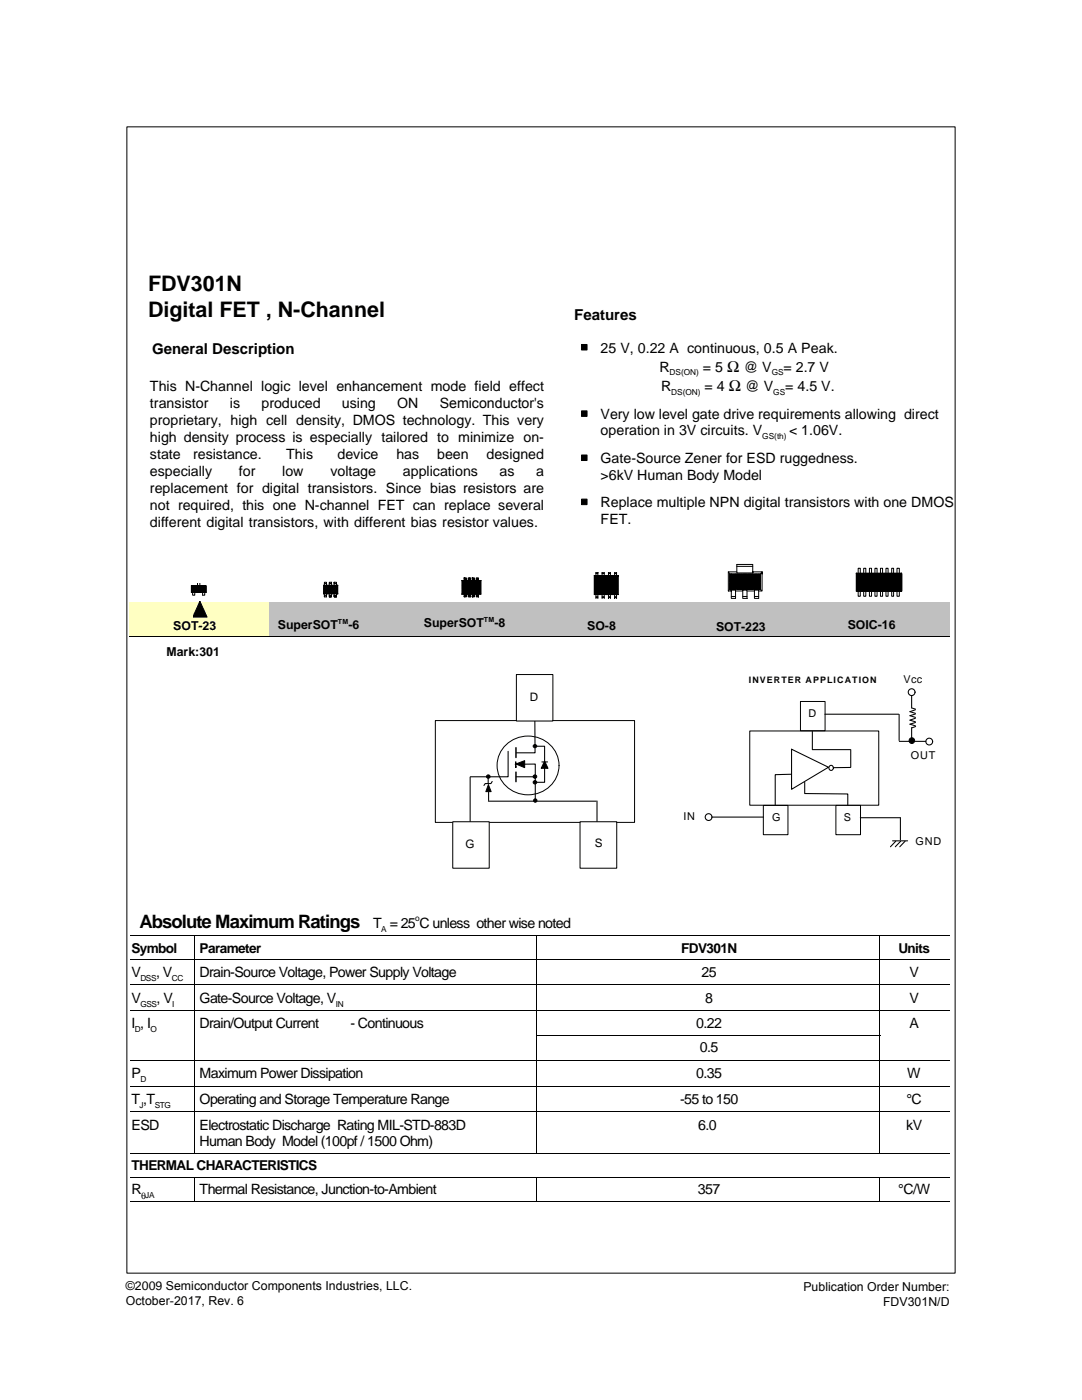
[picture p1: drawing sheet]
<svg xmlns="http://www.w3.org/2000/svg" width="216mm" height="279mm" viewBox="0 0 216 279" stroke-linecap="round" stroke-linejoin="round" font-family="sans-serif">
<path d="M25.8 120.1h27.9v7h-27.9z" fill="#ffffc2"/>
<g fill="#c0c0c0">
<path d="M53.7 120.1h26.9v7h-26.9z"/>
<path d="M80.6 120.1h27v7h-27z"/>
<path d="M107.5 120.1h27v7h-27z"/>
<path d="M134.4 120.1h27v7h-27z"/>
<path d="M161.3 120.1h28.3v7h-28.3z"/>
</g>
<g fill="none" stroke="#000" stroke-width=".2">
<path d="M25.3 25.3h165.3v228.8h-165.3zM38.2 117.2l1 1M38.4 118.2v.6h.5v-.6M39.4 116.3v.6M39.9 116.3v.6M40.4 118.2v.6h.5v-.6M41.1 118.2h-2.9v-1.3h2.9v1.3v-1.3h-2.9v1.3h2.9M41.1 118.1l-1.2-1.2-1.2 1.3-.5-.5 .7-.8 1.1 1.3 1.1-1.1-.1-.2-1.2 1.3-1.1-1.3-.5 .4 .7 .9 1.3-1.3 .9 1-.2 .3-1.2-1.3-1.2 1.3-.3-.3 .9-1 1.2 1.3 .8-.9-.3-.4-1.2 1.3-1.2-1.3-.2 .2v-.1l1.2 1.2 1.1-1.3 .6 .5-.7 .8-1.2-1.3-1 1.1 .1 .2 1.1-1.3 1.2 1.3 .5-.5-.8-.8-1.2 1.3M41.1 116.9h.1M64.6 116.9h2.7l.1 1.6M64.6 116.8h2.8v1.7M64.6 118.2l1.3-1.3 1.4 1.5"/>
<path d="M64.6 117.6l.6-.7 1.5 1.5 .6-.5-1-1-1.5 1.5-.2-.2M64.6 117.3l1.1 1.1 1.4-1.5 .2 .1-1.4 1.4-1.3-1.3 .2-.2 1.5 1.5 1-.9-.5-.6-1.6 1.5-.6-.7M64.6 117.4l.4-.5 1.5 1.5 .8-.8-.8-.7-1.5 1.5-.4-.4 1.1-1.1 1.5 1.5 .1-.2-1.2-1.3-1.5 1.5h2.8M64.6 117.8l.8-.9 1.5 1.5 .4-.3M64.6 116.9l1.4 1.5 1.3-1.2M64.6 118.5h2.8M64.7 116.5h.5M64.7 116.8v-.6h.5v.6M64.7 118.5v.6M65.2 118.5v.6h-.5v-.2h.5M65.7 116.5h.4v-.3v.6M65.7 118.5v.6"/>
<path d="M66.1 118.5v.6h-.4h.4M66.1 118.9h-.4h.4M66.1 116.2h-.4v.6M66.7 118.5v.6h.4h-.4v-.2h.4h-.4M66.7 116.2h.4v.6M67.1 116.5h-.4v-.3v.6M67.1 118.5v.6M67.3 117.3l-.4-.4-1.5 1.5-.8-.9M92.2 115.9h3.8h-3.8v2.6l3.8 .1v-2.7l-.1 2.6M92.2 118.5l3.8 .1M92.6 115.3h.4v.6v-.2h-.4v.2v-.6v.2h.4M93 119h-.4v.1h.4v-.5v.1h-.4v-.1v.5"/>
<path d="M93.4 119h.4v.1v-.5v.1h-.4v-.1v.5h.4M93.8 115.3v.6v-.2h-.4v.2v-.6h.4v.2h-.4M94.2 118.5l1.7-1.7-1-.9-2.7 2.6v-.1l2.5-2.5 1.2 1.2-1.5 1.4-2.2-2.3 .4-.3 2.6 2.6 .7-.8-1.8-1.8-1.9 1.8 .8 .8 2.5-2.6 .4 .3-2.3 2.3-1.4-1.4 1.1-1.2 2.6 2.5-.1 .1-2.7-2.6-.9 .9 1.7 1.7h-.1l2.1-2.1-.6-.5-2.6 2.6-.5-.6 2-2 1.7 1.6-1 1-2.6-2.6-.1 .1 2.5 2.5 1.2-1.2-1.4-1.4-2.3 2.3 .4 .3 2.6-2.6 .7 .8-1.9 1.8h.1l-1.9-1.8 .8-.8 2.6 2.6 .3-.3-2.3-2.3-1.4 1.4 1.2 1.2 2.4-2.6-2.6 2.6-1-1 1.7-1.6 2 2-.5 .6-2.6-2.6-.6 .5 2.1 2.1M94.2 115.3h.5v.6v-.2h-.5v.2v-.6v.2h.5M94.7 119h-.5v.1v-.5v.1h.5v-.1v.5h-.5M95 119h.5v.1v-.5v.1h-.5v-.1v.5h.5M95.5 115.5h-.5v.2h.5v.2v-.6h-.5v.6M118.7 118.6l-.1 .1M118.9 119.1h.4v.2h-.4M118.9 114.2v.7M118.9 118.7v.7M119 118.6l-.3-.3 3.3-3.3 1.2 1.1-2.4 2.5h.1l-2.2-2.2 1.4-1.4 3.1 3.2-.4 .4-3.6-3.6-.5 .5 3.1 3.1 1.4-1.6-2-2-2.5 2.4 1.1 1.2 3.4-3.6-3.6 3.6-.9-1 2.8-2.6 1.7 1.8-1.6 1.8-2.9-2.9 .8-.7 3.6 3.6 .1-.3-3.3-3.3-1.2 1.1 2.5 2.5 2-2.2-1.3-1.4-3.2 3.1 .5 .5 3.6-3.6 .4 .5-2.9 3.1-1.6-1.6 2.1-2 2.4 2.4-1.1 1.2h.2l-3.6-3.6h.2l3.6 3.6h-.2l.9-.9-2.7-2.7-1.8 1.8 1.7 1.8 2.8-2.9-.7-.7-3.6 3.6h-.2l3.6-3.6 .9 .9-2.5 2.7-2-2 1.6-1.6 2.9 2.9-.6 .7-3.6-3.6-.3 .3 3.3 3.3 1.2-1.4-2.2-2.2-2.3 2.2 1.3 1.4 3.2-3.4-.3-.2-3.6 3.6"/>
<path d="M119.3 114.3h-.4v.2h.4M119.3 114.2v.7M119.3 118.7v.7M119.4 118.6l-.7-.7 2.9-2.9 1.6 1.6-1.8 2-2.7-2.7 1-.9 3.5 3.6M120.1 119.1h.5v.2h-.5M120.1 114.2v.7M120.1 118.7v.7M120.6 114.3h-.5v.2h.5M120.6 114.2v.7M120.6 118.7v.7M121.4 114.3h.4v.2h-.4M121.4 119.1h.4v.2h-.4"/>
<path d="M121.4 114.2v.7M121.4 118.7v.7M121.8 114.2v.7M121.8 118.7v.7M122.6 114.3h.4v.2h-.4M122.6 119.1h.4v.2h-.4M122.6 114.2v.7M122.6 118.7v.7M123 114.2v.7M123 118.7v.7M123.4 114.9v3.8l-4.7-.1v-3.6l-.1-.1h4.8l-.2 .1v3.6l.2 .1h-4.8v-3.8l.1 .1h4.7M145.3 114.1v3.8"/>
<path d="M145.3 117.9h.6v-.1v1.6M145.6 117.6l-.3 .3M145.6 114.6l3.1 3h.1l2.9-3h-.2l-3 3-2.9-2.9 .3-.1 3.2 3 2.6-2.7-.4-.3-3 3-2.7-2.7 .5-.3 3.2 3 2.4-2.5-.7-.5-3 3-2.4-2.5 .7-.5 3.1 3h.1l2.2-2.2-.9-.8-3 3-2.2-2.2 .9-.8 3.1 3h.2l1.9-2-1.1-1-3.1 3-1.9-2 1.2-1 3.1 3 1.8-1.7-1.3-1.3-3.1 3-1.7-1.8 1.4-1.2 3.2 3 1.5-1.6-1.5-1.4-3.2 3h.2l-1.6-1.5 1.6-1.5 3.1 3M145.9 119h.9M145.9 117.8h.9v1.6h-.8M146.8 117.9h1.4v-.1h.9v1.6M147 114.1h-1.7l.3 .5M147 113h3.2M148.2 119h.9M148.2 117.8v1.6M148.3 119.4h.8M148.6 117.6l3.1-3v3"/>
<path d="M149.1 117.9h1.4M150.2 114.3h-3.2v-1.7h3.2v1.7v-.2h1.9v.5v-.5l-.4 .5h-6.1v3h6.1l.4 .3h-.7M150.4 117.6l1.3-1.3-1.8-1.7-3 3-1.3-1.3 1.8-1.7 3.1 3h.2l1-1.1-2-1.9-3.1 3-1-1.1 2.1-1.9 3 3h.2l.8-.9-2.2-2.1-3.2 3h.1l-.8-.8 2.3-2.2 3.1 3h.1l.6-.6-2.4-2.4-3.1 3-.6-.6 2.5-2.4 3.2 3 .4-.5-2.7-2.5-3 3-.4-.4 2.7-2.6 3.2 3 .2-.1-3-2.9-3 3-.1-.2 2.9-2.8 3.1 3M150.5 119.4v-1.6h.9v1.6h-.8M150.5 119h.9M152.1 114.2v3.7M170.9 114.4h9v3.6h-9v-3.6v.1h8.9l.1-.1v3.6l-9-.1zM170.9 117.9v.1M171.2 118v1h.5v-1M171.2 114.4v-1h.5v1M172.3 118v1h.5v-1M172.3 114.4v-1h.5v1"/>
<path d="M173.5 114.4v-1h.4v1M173.5 118v1h.4v-1M174.6 114.4v-1h.4v1M174.6 118v1h.4v-1M175.7 118v1h.4v-1M175.7 114.4v-1h.4v1M176.8 118v1h.4v-1M176.8 114.4v-1h.4v1M177.9 118v1h.4v-1M177.9 114.4v-1h.4v1M179 118v1h.5v-1M179 114.4v-1h.5v1"/>
<path d="M25.8 127h163.7M25.9 186.8h163.6M25.9 191.6h163.6M25.9 196.5h163.6M38.9 186.7v43.5M107 186.7v43.5M175.6 186.7v43.5M25.9 201.7h163.6M25.9 211.6h163.6M25.9 216.7h163.6M106.9 206.6h68.7M25.9 221.9h163.6"/>
<path d="M25.9 230.1h163.6M25.9 234.9h163.6M25.9 239.7h163.6M38.9 234.8v5M107 234.8v5M175.6 234.8v5"/>
</g>
<path d="M116 68.7h1.1v1.1h-1.1zM116 82h1.1v1.1h-1.1zM116 90.8h1.1v1.1h-1.1zM116 99.6h1.1v1.1h-1.1z" fill="#000" stroke="#000" stroke-width=".2"/>
<path d="M39.9 120l1.4 3.1h-2.8z" fill-rule="evenodd" fill="#000" stroke="#000" stroke-width=".2"/>
<path d="M171 114.6h8.9v3.3h-8.9z" fill="#000" stroke="#000" stroke-width=".34"/>
<g fill="#fff" stroke="#000" stroke-width=".2">
<path d="M86.9 143.8h39.7v20.3h-39.7z"/>
<path d="M90.3 164h7.3v9.3h-7.3z"/>
</g>
<path d="M93.8 155.1v8.8M97.5 159.9h21.5M101.4 149.9v5.1h-7.5M103 155h3.8M103 152.5h3.8v7.4M106.7 143.8l.1 6.4h-3.8M106.8 148.9h1.9v7.2h-1.9M108.1 152.1h1.2M119.1 159.9v4.1" fill="none" stroke="#000" stroke-width=".21"/>
<path d="M102.9 152.1v.9M103 149.2v2M103 154.1v1.9" fill="none" stroke="#000" stroke-width=".3"/>
<g fill="#000" stroke="#000" stroke-width=".2">
<path d="M108.7 151.9l.6 1.4h-1.3z"/>
<path d="M102.8 152.5l1.9-.7v1.4z" fill-rule="evenodd"/>
</g>
<path d="M101 148.6a6.2 6.2 0 0 1 7-1.1 6.2 6.2 0 0 1 3.5 6.2 6.2 6.2 0 0 1-6.6 4.9 6.2 6.2 0 0 1-5.7-5.8 5.7 5.7 0 0 1 1.8-4.2z" fill="none" stroke="#000" stroke-width=".2"/>
<g fill="#000" stroke="#000" stroke-width=".2">
<circle cx="106.8" cy="155" r=".35"/>
<circle cx="106.8" cy="156.1" r=".35"/>
<circle cx="106.8" cy="148.9" r=".34"/>
</g>
<g fill="#fff" stroke="#000" stroke-width=".2">
<path d="M103 134.6h7.3v9.3h-7.3z"/>
<path d="M115.7 164h7.4v9.3h-7.4z"/>
</g>
<path d="M97.5 156.6l.5 1.4h-1.1z" fill="#000" stroke="#000" stroke-width=".2"/>
<path d="M97.4 155.1v1.2M97.5 158.1v1.7M98.2 156l-.2 .4h-1.2l-.2 .4M178.1 167.8h3M178.7 167.9l-1 1.1M179.7 163.2v4.4M179.7 167.9l-1.1 1.1M180.6 167.9l-1.1 1.1" fill="none" stroke="#000" stroke-width=".21"/>
<g fill="#000" stroke="#000" stroke-width=".2">
<circle cx="97.4" cy="155" r=".35"/>
<circle cx="106.8" cy="159.8" r=".34"/>
</g>
<path d="M149.6 145.9h25.7v14.8h-25.7z" fill="#fff" stroke="#000" stroke-width=".2"/>
<path d="M169.8 149.6v3.5" fill="none" stroke="#000" stroke-width=".21"/>
<path d="M166.8 160.7h4.9v5.9h-4.9z" fill="#fff" stroke="#000" stroke-width=".2"/>
<g fill="none" stroke="#000" stroke-width=".21">
<path d="M181.9 138.9v2.4M157.9 149.5l7.4 3.6-7.4 4.4zM157.9 154.5l-3.2 .1v6M160.6 158.4l8.6 .1v2.1M160.6 156.1v2.2M162.1 146v3.6M162.1 149.6h7.6M164.6 142.5h14.7M169.7 153.2h-3.4M179.4 142.6v5.2M179.5 148h5.2M181.9 145.2v2.4"/>
<path d="M182 141.3l.7 .2M182.7 141.6l-1.1 .4 1.1 .4M182.7 142.5l-1.1 .3 1.1 .4M182.7 143.3l-1.1 .4 1.1 .4M182.7 144.2l-1.1 .3 1.1 .4M182.7 145l-.7 .2M142.2 163.1h10.1M171.7 163.2h7.8"/>
<circle cx="181.9" cy="138.1" r=".68"/>
<circle cx="165.8" cy="153.2" r=".48"/>
<circle cx="185.4" cy="148" r=".68"/>
<circle cx="141.4" cy="163.1" r=".68"/>
</g>
<circle cx="181.9" cy="147.8" r=".56" fill="#000" stroke="#000" stroke-width=".2"/>
<path d="M159.7 140h4.9v5.8h-4.9zM152.3 160.7h4.9v5.9h-4.9z" fill="none" stroke="#000" stroke-width=".2"/>
<g font-size="4.3">
<text x="29.5" y="58.2">FDV301N</text>
<text x="29.5" y="63.3">Digital FET , N-Channel</text>
</g>
<text font-size="3.7" x="27.8" y="185.2">Absolute Maximum Ratings</text>
<g font-size="3">
<text x="114.6" y="63.9">Features</text>
<text x="30.3" y="70.6">General Description</text>
</g>
<g font-size="2.8">
<text x="119.8" y="70.4">25 V, 0.22 A continuous, 0.5 A Peak.</text>
<text x="29.9" y="78">This N-Channel logic level enhancement mode field effect</text>
<text x="131.6" y="74.2">R</text>
<text x="140.3" y="74.2">= 5 Ω @ V</text>
<text x="156.3" y="74.2">= 2.7 V</text>
<text x="29.9" y="81.4">transistor</text>
<text x="45.9" y="81.4">is</text>
<text x="52.2" y="81.4">produced</text>
<text x="68.2" y="81.4">using</text>
<text x="79.2" y="81.4">ON</text>
<text x="87.7" y="81.4">Semiconductor's</text>
<text x="119.8" y="83.7">Very low level gate drive requirements allowing direct</text>
<text x="131.9" y="78.1">R</text>
<text x="140.6" y="78.1">= 4 Ω @ V</text>
<text x="156.7" y="78.1">= 4.5 V.</text>
<text x="29.9" y="84.8">proprietary, high cell density, DMOS technology. This very</text>
<text x="29.9" y="88.2">high density process is especially tailored to minimize on-</text>
<text x="119.8" y="86.9">operation in 3V circuits. V</text>
<text x="157.4" y="86.9">&lt; 1.06V.</text>
<text x="29.9" y="91.6">state</text>
<text x="29.9" y="95">especially</text>
<text x="38.5" y="91.6">resistance.</text>
<text x="47.7" y="95">for</text>
<text x="56.3" y="95">low</text>
<text x="57.1" y="91.6">This</text>
<text x="65.9" y="95">voltage</text>
<text x="67.4" y="91.6">device</text>
<text x="79.1" y="91.6">has</text>
<text x="80.4" y="95">applications</text>
<text x="87.2" y="91.6">been</text>
<text x="97.1" y="91.6">designed</text>
<text x="99.7" y="95">as</text>
<text x="107" y="95">a</text>
<text x="119.8" y="92.5">Gate-Source Zener for ESD ruggedness.</text>
<text x="119.8" y="95.7">&gt;6kV Human Body Model</text>
<text x="29.9" y="98.4">replacement for digital transistors. Since bias resistors are</text>
<text x="29.9" y="101.8">not required, this one N-channel FET can replace several</text>
<text x="119.8" y="101.3">Replace multiple NPN digital transistors with one DMOS</text>
<text x="29.9" y="105.2">different digital transistors, with different bias resistor values.</text>
<text x="119.8" y="104.5">FET.</text>
<text x="74.5" y="185.2">T = 25 C unless other wise noted</text>
<text x="26.2" y="194.9">V</text>
<text x="31.2" y="194.9">, V</text>
<text x="39.8" y="194.9">Drain-Source Voltage, Power Supply Voltage</text>
<text x="140" y="194.9">25</text>
<text x="181.5" y="194.9">V</text>
<text x="26.2" y="200.1">V</text>
<text x="31.2" y="200.1">, V</text>
<text x="39.8" y="200.1">Gate-Source Voltage, V</text>
<text x="140.7" y="200.1">8</text>
<text x="181.5" y="200.1">V</text>
<text x="26.2" y="205.2">I , I</text>
<text x="39.8" y="205.2">Drain/Output Current</text>
<text x="69.9" y="205.2">- Continuous</text>
<text x="138.9" y="205.2">0.22</text>
<text x="181.5" y="205.2">A</text>
<text x="26.2" y="215.2">P</text>
<text x="39.8" y="215.2">Maximum Power Dissipation</text>
<text x="138.9" y="215.2">0.35</text>
<text x="139.7" y="210">0.5</text>
<text x="181" y="215.2">W</text>
<text x="26.2" y="220.3">T ,T</text>
<text x="39.8" y="220.3">Operating and Storage Temperature Range</text>
<text x="135.7" y="220.3">-55 to 150</text>
<text x="180.9" y="220.3">°C</text>
<text x="26.2" y="225.5">ESD</text>
<text x="39.8" y="225.5">Electrostatic Discharge Rating MIL-STD-883D</text>
<text x="139.3" y="225.5">6.0</text>
<text x="180.8" y="225.5">kV</text>
<text x="39.8" y="228.7">Human Body Model (100pf / 1500 Ohm)</text>
<text x="26.2" y="238.3">R</text>
<text x="39.8" y="238.3">Thermal Resistance, Junction-to-Ambient</text>
<text x="139.3" y="238.3">357</text>
<text x="179.2" y="238.3">°C/W</text>
</g>
<g font-size="2.7">
<text x="26.2" y="190.2">Symbol</text>
<text x="39.8" y="190.2">Parameter</text>
<text x="135.9" y="190.2">FDV301N</text>
<text x="179.3" y="190.2">Units</text>
<text x="26.2" y="233.5">THERMAL CHARACTERISTICS</text>
</g>
<g font-size="2.5">
<text x="34.6" y="125.8">SOT-23</text>
<text x="55.5" y="125.6">SuperSOT</text>
<text x="69.6" y="125.6">-6</text>
<text x="84.6" y="125.2">SuperSOT</text>
<text x="98.7" y="125.2">-8</text>
<text x="117.2" y="125.6">SO-8</text>
<text x="142.9" y="125.9">SOT-223</text>
<text x="169.2" y="125.4">SOIC-16</text>
<text x="33.2" y="130.9">Mark:301</text>
<text x="25.1" y="257.5">©2009 Semiconductor Components Industries, LLC.</text>
<text x="160.3" y="257.7">Publication Order Number:</text>
<text x="25.1" y="260.5">October-2017, Rev. 6</text>
<text x="176.2" y="260.7">FDV301N/D</text>
</g>
<g font-size="2.3">
<text x="105.7" y="139.9">D</text>
<text x="92.9" y="169.2">G</text>
<text x="118.7" y="169.1">S</text>
</g>
<g font-size="2.2">
<text x="180.3" y="136.4">Vcc</text>
<text x="161.3" y="143">D</text>
<text x="181.7" y="151.4">OUT</text>
<text x="136.4" y="163.6">IN</text>
<text x="154.1" y="163.8">G</text>
<text x="168.4" y="163.8">S</text>
<text x="182.7" y="168.6">GND</text>
</g>
<text font-size="1.9" x="28.2" y="239.2">θ</text>
<text font-size="1.8" x="149.4" y="136.4">INVERTER APPLICATION</text>
<g font-size="1.7">
<text x="133.6" y="74.9">DS(ON)</text>
<text x="154" y="74.9">GS</text>
<text x="133.9" y="78.8">DS(ON)</text>
<text x="154.3" y="78.8">GS</text>
<text x="152.1" y="87.6">GS(th)</text>
<text x="76.1" y="186">A</text>
<text x="82.8" y="183.9">o</text>
<text x="28" y="195.7">DSS</text>
<text x="34.3" y="195.7">CC</text>
<text x="28" y="200.9">GSS</text>
<text x="34.4" y="200.9">I</text>
<text x="67" y="200.9">IN</text>
<text x="26.9" y="206">D</text>
<text x="30" y="206">O</text>
<text x="28" y="215.9">D</text>
<text x="27.9" y="221.1">J</text>
<text x="30.9" y="221.1">STG</text>
<text x="29" y="239.1">JA</text>
</g>
<g font-size="1.4">
<text x="67.4" y="124.5">TM</text>
<text x="96.6" y="124">TM</text>
</g>
</svg>
